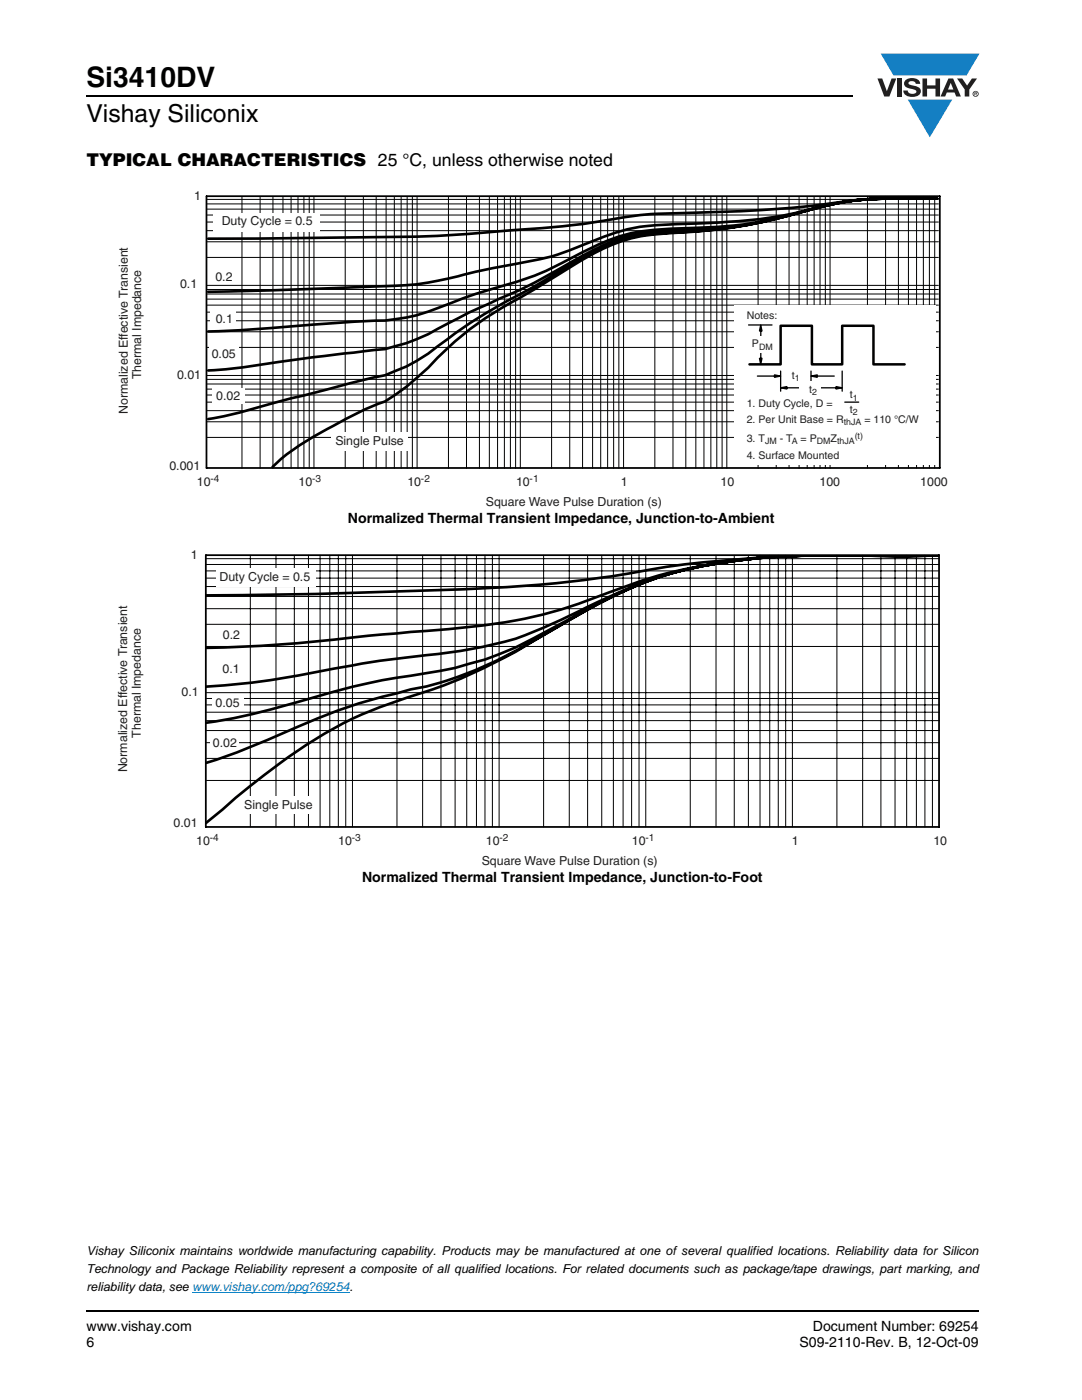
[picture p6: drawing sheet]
<svg xmlns="http://www.w3.org/2000/svg" width="216mm" height="279mm" viewBox="0 0 216 279" stroke-linecap="round" stroke-linejoin="round" font-family="sans-serif">
<path d="M17.1 18.9h.2v.3h-.2zM17.1 261.5h.2v.4h-.2z" fill="#000"/>
<path d="M17.3 19.1h152.9M17.3 261.7h178.1" fill="none" stroke="#000" stroke-width=".36"/>
<path d="M175.1 10.7h20.4v16.7h-20.4z" fill="#fff"/>
<g fill="#147fc3">
<path d="M175.7 10.7h19.7l-2.5 4.4h-3.8h-10.8z"/>
<path d="M181.1 19.9h8.9l-4.5 7.5z"/>
</g>
<g fill="#231f20">
<path d="M175.1 15.7h.9l1 2.5 .9-2.5h.9l-1.3 3.6h-1.1z"/>
<path d="M179 15.7h.9v3.6h-.9z"/>
<path d="M180.7 16a2.1 2.1 0 0 1 2.8 .3l.1 .4h-.9a.79 .79 0 0 0-.7-.5 .79 .79 0 0 0-.7 .4l.2 .3 1 .2a1.08 1.08 0 0 1 1.2 1.1 1.08 1.08 0 0 1-1.1 1.1 1.73 1.73 0 0 1-2.4-1.2h.9a.96 .96 0 0 0 .8 .6 .96 .96 0 0 0 1-.4 1.31 1.31 0 0 0-1.3-.6 1.03 1.03 0 0 1-1-.6 1.03 1.03 0 0 1 .1-1.1z"/>
<path d="M184.1 15.7h.9v1.3h1.7v-1.3h.9v3.6h-.9v-1.6h-1.7v1.6h-.9z"/>
<path d="M191 15.7h1l1 1.4 .9-1.4h1.1l-1.6 2.2v1.4h-.9v-1.4z"/>
<path d="M189.7 16.5l.5 1.4h-1zM189.2 15.7l-1.5 3.6h.9l.3-.8h1.6l.3 .8h.9l-1.5-3.6z"/>
<path d="M194.2 18.7a.46 .46 0 0 1 .9 0 .46 .46 0 0 1-.9 0zM194.1 18.7a.6 .6 0 0 0 1.2 0 .6 .6 0 0 0-1.2 0z"/>
<path d="M194.6 18.5h.2v.2h-.2zM194.4 18.4v.7h.2v-.3l.3 .3-.1-.3 .1-.2v-.2z"/>
</g>
<path d="M38.4 257.9h31.3" fill="none" stroke="#007ec4" stroke-width=".2"/>
<path d="M23.4 37.8h165.7v63.7h-165.7z" fill="#fff"/>
<g fill="none" stroke="#000" stroke-width=".2">
<path d="M41.3 39.8h145.9M48.3 39.3v54.2M51.9 39.3v54.2M54.5 39.3v54.2M56.5 39.3v54.2M58.1 39.3v54.2M59.5 39.3v54.2M60.6 39.3v54.2M61.7 39.3v54.2M62.6 39.3v54.2M68.9 39.3v54.2M72.5 39.3v54.2"/>
<path d="M75.1 39.3v54.2M77 39.3v54.2M78.7 39.3v54.2M80 39.3v54.2M81.2 39.3v54.2M82.3 39.3v54.2M83.2 39.3v54.2M89.5 39.3v54.2M93.1 39.3v54.2M95.7 39.3v54.2M97.6 39.3v54.2M99.3 39.3v54.2"/>
<path d="M100.6 39.3v54.2M101.8 39.3v54.2M102.9 39.3v54.2M103.8 39.3v54.2M110.1 39.3v54.2M113.7 39.3v54.2M116.2 39.3v54.2M118.2 39.3v54.2M119.9 39.3v54.2M121.2 39.3v54.2M122.4 39.3v54.2M123.5 39.3v54.2"/>
<path d="M124.4 39.3v54.2M130.7 39.3v54.2M134.3 39.3v54.2M136.8 39.3v54.2M138.8 39.3v54.2M140.5 39.3v54.2M141.8 39.3v54.2M143 39.3v54.2M144.1 39.3v54.2M145 39.3v54.2M151.3 39.3v54.2M154.9 39.3v54.2"/>
<path d="M157.4 39.3v54.2M159.4 39.3v54.2M161.1 39.3v54.2M162.4 39.3v54.2M163.6 39.3v54.2M164.7 39.3v54.2M165.6 39.3v54.2M173.1 39.2v54.2M176.7 39.2v54.2M179.3 39.2v54.2M181.3 39.2v54.2M182.9 39.2v54.2"/>
<path d="M184.2 39.2v54.2M185.4 39.2v54.2M186.5 39.2v54.2M41.3 59.7h145.9M41.3 58.7h145.9M41.3 57.8h145.9M41.3 57h145.9M41.3 51.4h145.9M41.3 48.3h145.9M41.3 46h145.9M41.3 44.3h145.9M41.3 42.9h145.9"/>
<path d="M41.3 41.7h145.9M41.3 40.7h145.9M41.3 69.3h145.9M41.3 66.2h145.9M41.3 64h145.9M41.3 62.3h145.9M41.3 60.9h145.9M41.3 74.9h145.9M41.3 78.8h145.9M41.3 77.7h145.9M41.3 76.6h145.9M41.3 75.7h145.9"/>
<path d="M41.3 87.3h145.9M41.3 84.2h145.9M41.3 82h145.9M41.3 80.3h145.9"/>
</g>
<path d="M187 39.6h-4.6a65.1 65.1 0 0 0-18.5 1.7 125.4 125.4 0 0 1-21.5 4.6l-6.8 .5a36.2 36.2 0 0 0-15.5 3.4l-4.6 2.5-10.5 6.4a67.6 67.6 0 0 0-19.6 14.7 47.7 47.7 0 0 1-8.6 6.7 98.2 98.2 0 0 0-16.2 8.2l-3.7 2.6-2.5 2.3M187 39.6h-4.6a65.4 65.4 0 0 0-18.5 1.7 126 126 0 0 1-21.5 4.5l-6.8 .5a36.6 36.6 0 0 0-14.3 2.6 141.1 141.1 0 0 0-14.2 8l-1 .6a113.5 113.5 0 0 0-20.7 13.1 33.9 33.9 0 0 1-8.6 4.3l-5.3 1.2-19.7 5.1a79.2 79.2 0 0 1-10.3 2.4M187 39.6h-4.6a65.5 65.5 0 0 0-18.5 1.7 114.5 114.5 0 0 1-21.5 4.4l-5.7 .3a40.4 40.4 0 0 0-15.4 2.6 174.3 174.3 0 0 0-14.1 7.5l-4.3 2.1a165 165 0 0 0-17.5 8.5 38.6 38.6 0 0 1-8.6 3 720.8 720.8 0 0 0-31.2 3.9l-4.1 .3M187 39.6h-5.1a64.2 64.2 0 0 0-23.7 3.2 78.2 78.2 0 0 1-21.3 2.7 47.6 47.6 0 0 0-14 1.9 116.3 116.3 0 0 0-12.8 6.1 78.3 78.3 0 0 1-13.4 4.6l-4 1.3-3.4 1.3a37.2 37.2 0 0 1-15.8 3.4l-11.5 .7a345.2 345.2 0 0 1-20.5 1.4M187 39.6h-6.4a62.4 62.4 0 0 0-21.1 2.7 121.9 121.9 0 0 1-24.3 2.4 40.6 40.6 0 0 0-18.5 4 59.2 59.2 0 0 1-16 4.4l-4 .7a144.5 144.5 0 0 1-13.6 3l-4.2 .2-18.9 .7-18.5 .5M187 39.6h-8.3a89.6 89.6 0 0 0-15.8 1.4 341.3 341.3 0 0 1-32 1.7 133.6 133.6 0 0 0-14 1.9l-6.4 .7-7.7 .6a286 286 0 0 1-32.1 1.5l-29.2 .2" fill="none" stroke="#000" stroke-width=".53"/>
<g fill="#fff">
<path d="M42 62h5v3.1h-5z"/>
<path d="M41.8 68.9h5.9v3.1h-5.9z"/>
<path d="M42.3 77.4h6.6v3.2h-6.6z"/>
<path d="M66.2 86.2h15.2v3.6h-15.2z"/>
<path d="M146.6 61h40.1v31.8h-40.1z"/>
</g>
<path d="M149.4 64.9h4.6M151.1 75.1h3.8M154.5 74.8l1.3 .3-1.3 .2zM155.8 77.4l1.2-.2v.4zM155.8 74.1v4M156.6 77.4h3.8M161.8 75.1l1.3-.3v.5zM161.8 74.1v2M162.7 75.1h3.8M163.4 77.4h3.8M166.8 77.2l1.2 .2-1.2 .2zM168 74.1v4" fill="none" stroke="#000" stroke-width=".26"/>
<path d="M154.5 74.8l1.3 .3-1.3 .2zM155.8 77.4l1.2-.2v.4zM161.8 75.1l1.3-.3v.5zM166.8 77.2l1.2 .2-1.2 .2z" fill="#000"/>
<g fill="#fff">
<path d="M156.3 73.4h4.2v2.7h-4.2z"/>
<path d="M159.5 76.1h4.2v2.7h-4.2z"/>
</g>
<path d="M151.5 71.5h.5l-.2 1.2zM151.8 64.9l.2 1.2h-.5z" fill="#000"/>
<path d="M151.5 71.5h.5l-.2 1.2zM151.8 64.9l.2 1.2h-.5zM151.8 65.7v6.2" fill="none" stroke="#000" stroke-width=".26"/>
<path d="M148.3 67h6.8v3.4h-6.8z" fill="#fff"/>
<path d="M149.5 72.7h6.3v-7.7h6.2v7.7h6v-7.7h6.3v7.7h6.2" fill="none" stroke="#000" stroke-width=".5"/>
<path d="M168.6 80.3h2.7" fill="none" stroke="#000" stroke-width=".26"/>
<path d="M42.5 42.5h21.3v3.7h-21.3z" fill="#fff"/>
<path d="M41.2 39.2h146.3v54.2h-146.3z" fill="none" stroke="#000" stroke-width=".35"/>
<path d="M23.2 109.4h165.8v63.7h-165.8z" fill="#fff"/>
<path d="M187.3 110.8h-2a625.5 625.5 0 0 0-32 .4 208.1 208.1 0 0 0-30.8 3.7 304.4 304.4 0 0 1-40.4 3.1l-20.4 .6-20.6 .2M187.3 110.8l-14 .1a156.2 156.2 0 0 0-30.1 1.5 93.4 93.4 0 0 0-23.3 6.5 97.7 97.7 0 0 1-30.7 6.7l-12.9 1a360.3 360.3 0 0 1-31.7 2.6l-3.5 .1M187.3 110.8l-14 .1a157 157 0 0 0-28.9 1.3 80.4 80.4 0 0 0-26 8.4l-3.6 1.7a69.1 69.1 0 0 1-21.4 7.3l-2.7 .5a268.4 268.4 0 0 0-26.4 3.8 152.8 152.8 0 0 1-23.2 3.1M187.3 110.8l-14 .1a157 157 0 0 0-28.9 1.3 73.5 73.5 0 0 0-27.2 9.4l-6.6 3.6a116.9 116.9 0 0 1-11 5.4l-2.8 1-3.1 .8a86.2 86.2 0 0 1-14.6 2.9 200.1 200.1 0 0 0-22.4 5.6 115.2 115.2 0 0 1-15.6 3.3M187.3 110.8l-14 .1a157 157 0 0 0-28.9 1.3 71.4 71.4 0 0 0-27.8 9.9l-7.9 4.5a87.3 87.3 0 0 1-23.6 10.4 120.4 120.4 0 0 0-20.6 5.9l-7.2 3a148.1 148.1 0 0 1-16.2 6.4M187.3 110.8l-14 .1a157 157 0 0 0-28.9 1.3 72.3 72.3 0 0 0-28.3 10.1l-2.2 1.3a241.5 241.5 0 0 1-18.5 10.3 103.4 103.4 0 0 1-15.3 5.7 78.9 78.9 0 0 0-24.2 12.7 142.6 142.6 0 0 0-11.5 9.3l-3.3 2.7" fill="none" stroke="#000" stroke-width=".53"/>
<g fill="none" stroke="#000" stroke-width=".2">
<path d="M41 115.4h146.3M41 113.9h146.3M41 117.1h146.3M41 119h146.3M41 112.7h146.3M41 111.5h146.3M49.9 110.8v54.2M55.1 110.8v54.2M58.7 110.8v54.2M61.5 110.8v54.2M63.9 110.8v54.2M65.8 110.8v54.2"/>
<path d="M67.5 110.8v54.2M69 110.8v54.2M70.3 110.8v54.2M79.2 110.8v54.2M84.3 110.8v54.2M88 110.8v54.2M90.8 110.8v54.2M93.1 110.8v54.2M95.1 110.8v54.2M96.8 110.8v54.2M98.3 110.8v54.2M99.6 110.8v54.2"/>
<path d="M108.5 110.8v54.2M113.6 110.8v54.2M117.3 110.8v54.2M120.1 110.8v54.2M122.4 110.8v54.2M124.3 110.8v54.2M126 110.8v54.2M127.5 110.8v54.2M128.9 110.8v54.2M137.7 110.8v54.2M142.9 110.8v54.2M146.5 110.8v54.2"/>
<path d="M149.3 110.8v54.2M151.7 110.8v54.2M153.6 110.8v54.2M155.3 110.8v54.2M156.8 110.8v54.2M158.1 110.8v54.2M167 110.8v54.2M172.1 110.8v54.2M175.8 110.8v54.2M178.6 110.8v54.2M180.9 110.8v54.2M182.9 110.8v54.2"/>
<path d="M184.6 110.8v54.2M186.1 110.8v54.2M41 129h146.3M41 124.6h146.3M41 121.5h146.3M41.2 138.2h146.3M41.2 139.4h146.3M41.2 155.8h146.3M41.2 151.4h146.3M41.2 148.2h146.3M41.2 145.8h146.3M41.2 143.8h146.3"/>
<path d="M41.2 142.1h146.3M41.2 140.7h146.3"/>
</g>
<g fill="#fff">
<path d="M43.1 113.5h19.8v3.7h-19.8z"/>
<path d="M42.4 138.6h6.2v3h-6.2z"/>
<path d="M41.9 146.6h5.8v3h-5.8z"/>
<path d="M48.4 158.9h14.8v3.4h-14.8z"/>
</g>
<path d="M41.1 110.8v54.2M41.1 110.8h146.3M187.4 110.8v54.2M41.1 165h146.3" fill="none" stroke="#000" stroke-width=".35"/>
<text font-size="5.6" x="17.3" y="17.4">Si3410DV</text>
<text font-size="4.9" x="17.3" y="24.4">Vishay Siliconix</text>
<text font-size="3.5" x="17.3" y="33">TYPICAL CHARACTERISTICS 25 °C, unless otherwise noted</text>
<g font-size="2.8">
<text x="69.4" y="104.5">Normalized Thermal Transient Impedance, Junction-to-Ambient</text>
<text x="72.2" y="175.9">Normalized Thermal Transient Impedance, Junction-to-Foot</text>
<text x="17.3" y="265.6">www.vishay.com</text>
<text x="17.3" y="268.8">6</text>
<text x="159.5" y="268.8">S09-2110-Rev. B, 12-Oct-09</text>
<text x="162.2" y="265.6">Document Number: 69254</text>
</g>
<g font-size="2.5" fill="#231f20">
<text x="38.7" y="39.9">1</text>
<text x="44.2" y="45">Duty Cycle = 0.5</text>
<text x="35.9" y="57.5">0.1</text>
<text x="43" y="56">0.2</text>
<text x="43" y="64.6">0.1</text>
<text x="42.2" y="71.4">0.05</text>
<text x="28.2" y="75.7" transform="rotate(-90 28.2 75.7)">Thermal Impedance</text>
<text x="35.3" y="75.6">0.01</text>
<text x="25.5" y="82.6" transform="rotate(-90 25.5 82.6)">Normalized Effective Transient</text>
<text x="43.1" y="79.9">0.02</text>
<text x="66.9" y="88.7">Single Pu</text>
<text x="77.4" y="88.7">lse</text>
<text x="33.8" y="93.8">0.001</text>
<text x="39.3" y="96.9">10</text>
<text x="59.6" y="96.9">10</text>
<text x="81.3" y="96.9">10</text>
<text x="96.9" y="100.9">Square Wave Pulse Duration (s)</text>
<text x="103" y="96.9">10</text>
<text x="123.9" y="96.9">1</text>
<text x="143.8" y="96.9">10</text>
<text x="163.5" y="96.9">100</text>
<text x="183.6" y="96.9">1000</text>
<text x="38.1" y="111.5">1</text>
<text x="43.8" y="116">Duty Cycle = 0.5</text>
<text x="44.5" y="127.4">0.2</text>
<text x="44.4" y="134.2">0.1</text>
<text x="36.2" y="138.9">0.1</text>
<text x="43" y="141.1">0.05</text>
<text x="28.1" y="147.2" transform="rotate(-90 28.1 147.2)">Thermal Impedance</text>
<text x="42.5" y="149.1">0.02</text>
<text x="25.4" y="154.2" transform="rotate(-90 25.4 154.2)">Normalized Effective Transient</text>
<text x="48.7" y="161.4">Single Pu</text>
<text x="59.2" y="161.4">lse</text>
<text x="34.6" y="165.1">0.01</text>
<text x="39.2" y="168.6">10</text>
<text x="67.5" y="168.6">10</text>
<text x="96.1" y="172.6">Square Wave Pulse Duration (s)</text>
<text x="97" y="168.6">10</text>
<text x="126.1" y="168.6">10</text>
<text x="158" y="168.6">1</text>
<text x="186.3" y="168.6">10</text>
</g>
<g font-size="2.5">
<text x="17.3" y="250.5">Vishay Siliconix maintains worldwide manufacturing capability. Products may be manufactured at one of several qualified locations. Reliability data for Silicon</text>
<text x="17.3" y="254.1">Technology and Package Reliability represent a composite of all qualified locations. For related documents such as package/tape drawings, part marking, and</text>
<text x="17.3" y="257.6">reliability data, see www.vishay.com/ppg?69254.</text>
</g>
<g font-size="2.1" fill="#231f20">
<text x="149" y="63.6">Notes:</text>
<text x="150" y="69.3">P</text>
<text x="158" y="75.7">t</text>
<text x="149" y="81.2">1. Duty Cycle, D =</text>
<text x="161.4" y="78.3">t</text>
<text x="169.6" y="79.5">t</text>
<text x="169.6" y="82.4">t</text>
<text x="149" y="88.2">3. T</text>
<text x="149" y="84.5">2. Per Unit Base = R</text>
<text x="155.6" y="88.2">- T</text>
<text x="159.8" y="88.2">= P</text>
<text x="165.7" y="88.2">Z</text>
<text x="172.5" y="84.5">= 110 °C/</text>
<text x="181.4" y="84.5">W</text>
<text x="149" y="91.6">4. Surface Mounted</text>
</g>
<g font-size="2" fill="#231f20">
<text x="42" y="96.2">-4</text>
<text x="62.3" y="96.2">-3</text>
<text x="84" y="96.2">-2</text>
<text x="105.7" y="96.2">-1</text>
<text x="41.9" y="167.8">-4</text>
<text x="70.2" y="167.8">-3</text>
<text x="99.7" y="167.8">-2</text>
<text x="128.8" y="167.8">-1</text>
</g>
<g font-size="1.8" fill="#231f20">
<text x="151.5" y="69.8">DM</text>
<text x="158.6" y="76.1">1</text>
<text x="162" y="78.8">2</text>
<text x="170.2" y="80">1</text>
<text x="170.2" y="82.8">2</text>
<text x="152.6" y="88.7">JM</text>
<text x="158" y="88.7">A</text>
<text x="163" y="88.7">DM</text>
<text x="167" y="88.7">thJA</text>
<text x="168.4" y="84.9">thJA</text>
<text x="170.5" y="87.6">(t)</text>
</g>
</svg>
